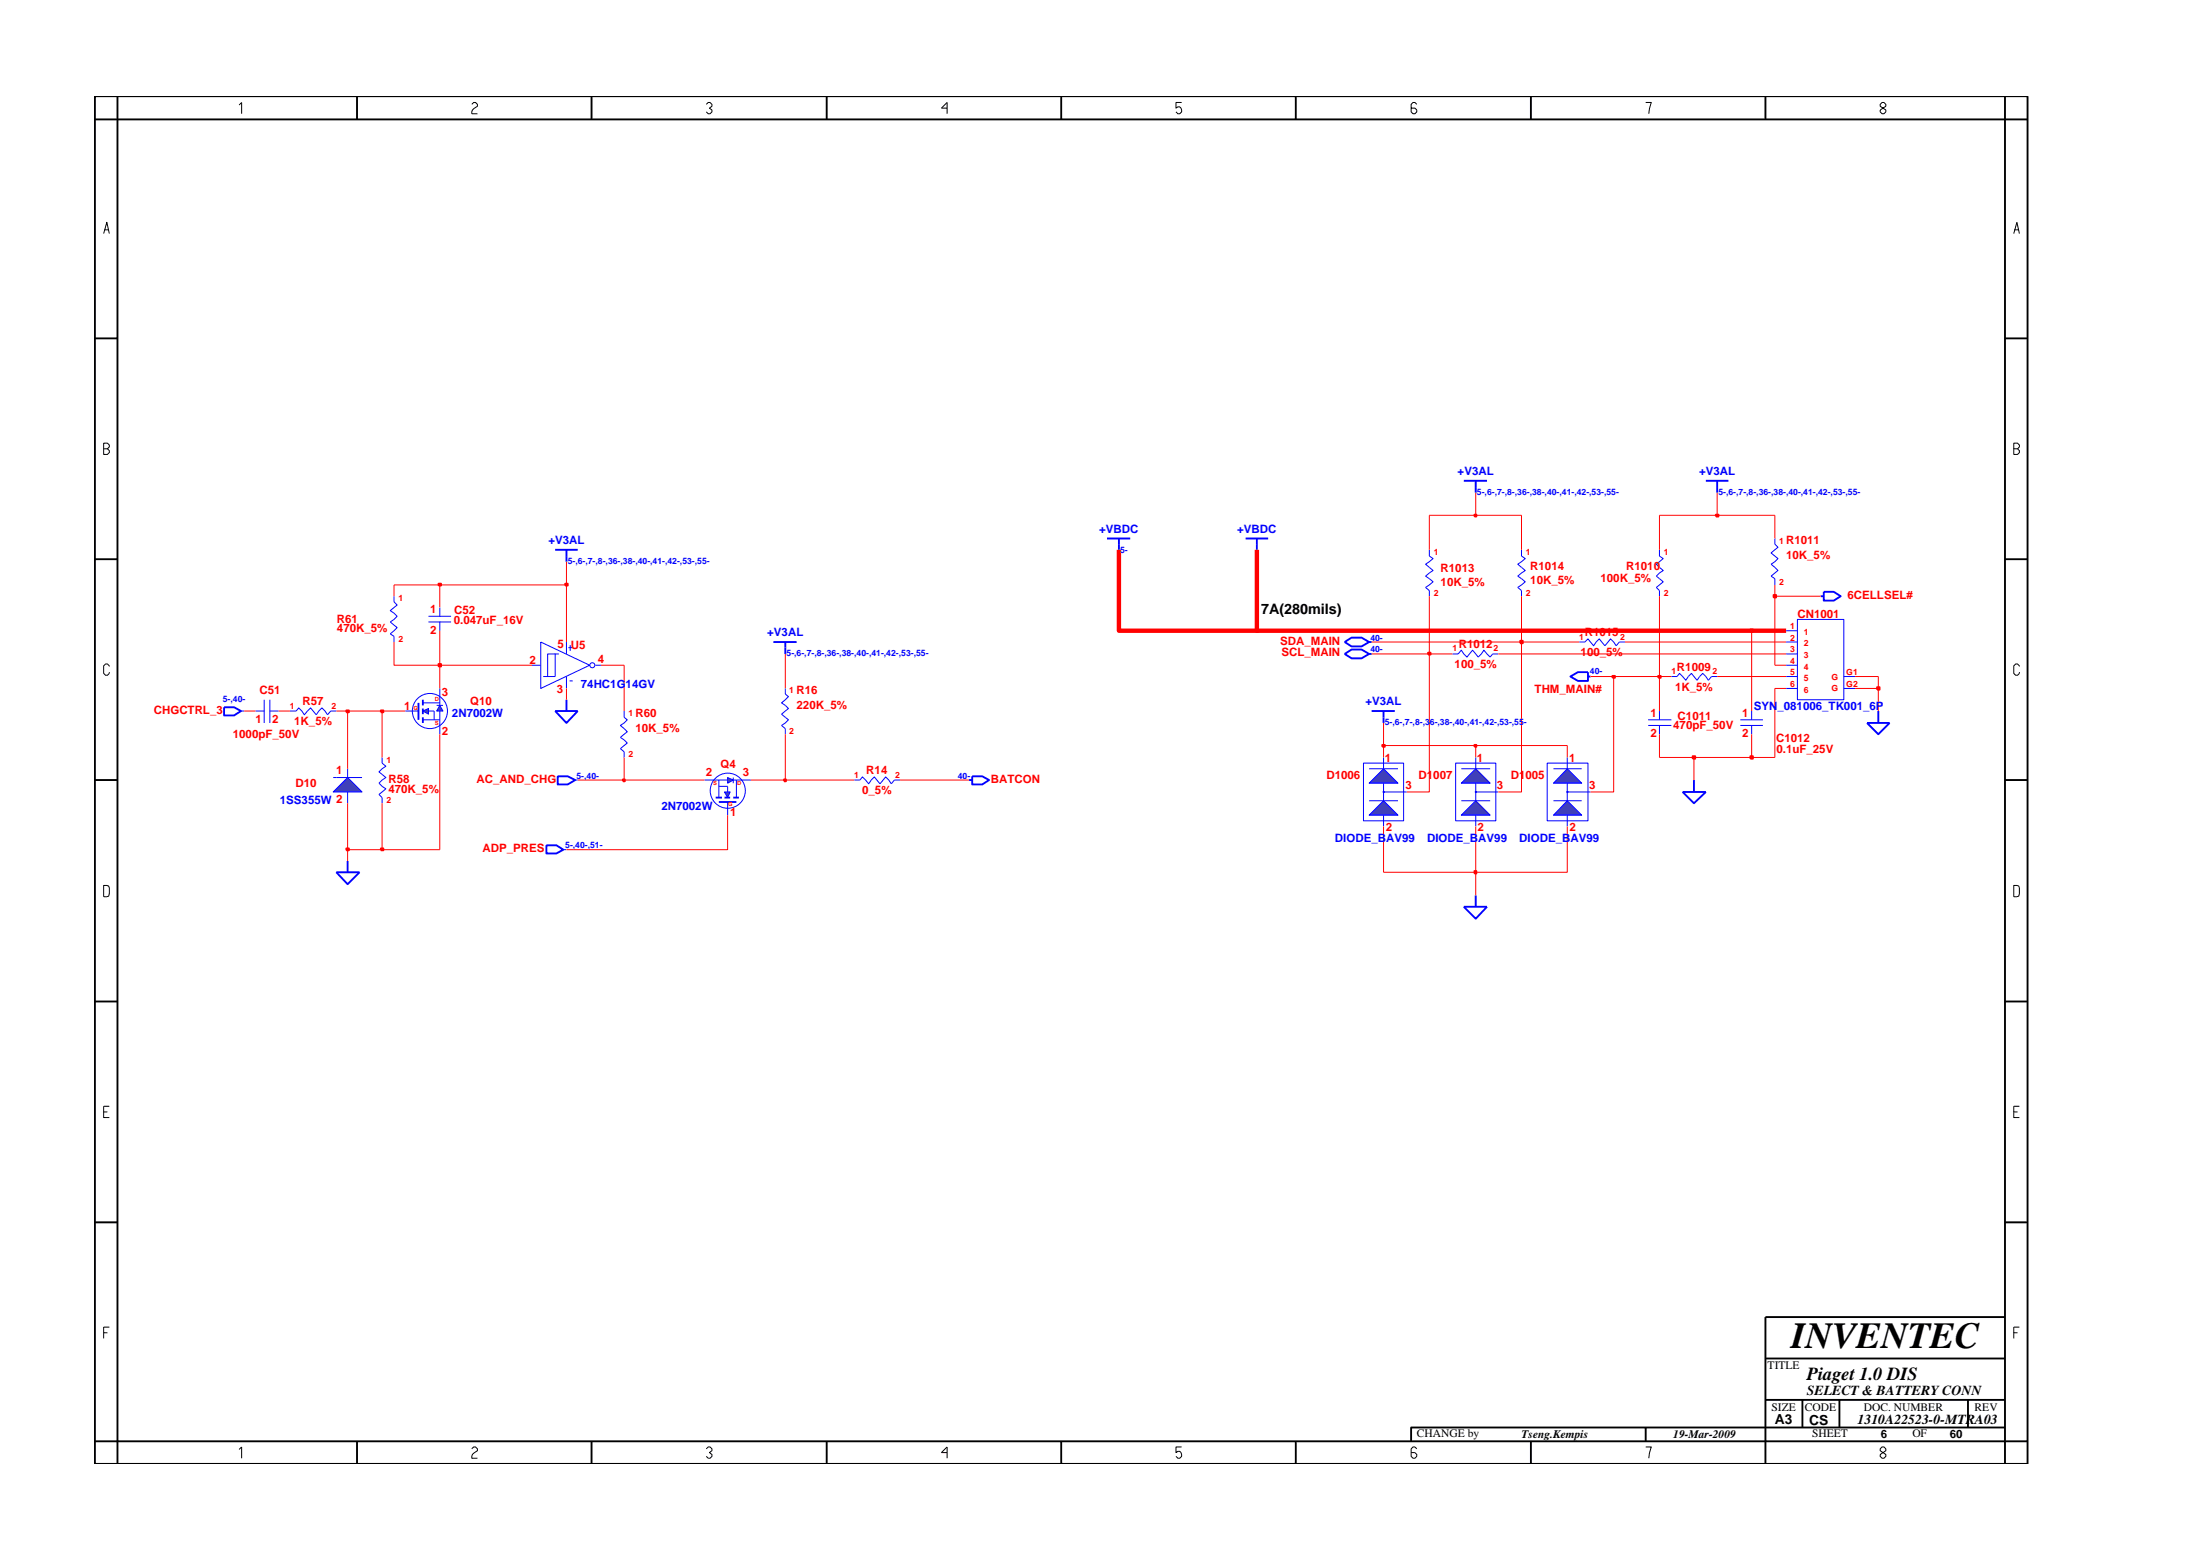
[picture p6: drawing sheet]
<svg xmlns="http://www.w3.org/2000/svg" width="297mm" height="210mm" viewBox="0 0 297 210" stroke-linecap="round" stroke-linejoin="round" font-family="sans-serif">
<path d="M115.3 105.3h.8l.3-.5 .9 1 .8-1 .7 1 .8-1 .7 1 .5-.5h.7" fill="none" stroke="#00f" stroke-width=".14"/>
<path d="M211.6 103.7l2 2h-3.9z" fill="#3c3cc8"/>
<path d="M209.7 103.7h3.9M211.6 103.7l2 2h-3.9zM211.6 102.2v1.5M211.6 105.7v1.2" fill="none" stroke="#00f" stroke-width=".14"/>
<path d="M211.6 108.1l2 1.9h-3.9z" fill="#3c3cc8"/>
<path d="M208.9 103h5.5v7.8h-5.5zM209.7 108.1h3.9M211.6 108.1l2 1.9h-3.9zM211.6 110v1.5M214.7 106.9h-3.1v1.2" fill="none" stroke="#00f" stroke-width=".14"/>
<circle cx="211.6" cy="106.9" r=".08" fill="#3c3cc8"/>
<circle cx="211.6" cy="106.9" r=".08" fill="none" stroke="#00f" stroke-width=".14"/>
<path d="M186.8 103.7l2 2h-3.9z" fill="#3c3cc8"/>
<path d="M184.9 103.7h3.9M186.8 103.7l2 2h-3.9zM186.8 102.2v1.5M186.8 105.7v1.2" fill="none" stroke="#00f" stroke-width=".14"/>
<path d="M186.8 108.1l2 1.9h-3.9z" fill="#3c3cc8"/>
<path d="M184.1 103h5.4v7.8h-5.4zM184.9 108.1h3.9M186.8 108.1l2 1.9h-3.9zM186.8 110v1.5M189.9 106.9h-3.1v1.2" fill="none" stroke="#00f" stroke-width=".14"/>
<circle cx="186.8" cy="106.9" r=".08" fill="#3c3cc8"/>
<circle cx="186.8" cy="106.9" r=".08" fill="none" stroke="#00f" stroke-width=".14"/>
<path d="M199.2 103.7l2 2h-3.9z" fill="#3c3cc8"/>
<path d="M197.3 103.7h3.9M199.2 103.7l2 2h-3.9zM199.2 102.2v1.5M199.2 105.7v1.2" fill="none" stroke="#00f" stroke-width=".14"/>
<path d="M199.2 108.1l2 1.9h-3.9z" fill="#3c3cc8"/>
<path d="M196.5 103h5.5v7.8h-5.5zM197.3 108.1h3.9M199.2 108.1l2 1.9h-3.9zM199.2 110v1.5M202.3 106.9h-3.1v1.2" fill="none" stroke="#00f" stroke-width=".14"/>
<circle cx="199.3" cy="106.9" r=".08" fill="#3c3cc8"/>
<g fill="none" stroke="#00f" stroke-width=".14">
<path d="M98.2 108.2v1.8"/>
<circle cx="199.3" cy="106.9" r=".08"/>
</g>
<path d="M197.6 64.9h3.2M199.2 64.9v1.6M246.2 79.9h1.4l.9 .6-.9 .6h-1.4zM245.8 80.5h.4M97.1 108.2h2.3" fill="none" stroke="#00f" stroke-width=".25"/>
<path d="M98.2 104.9l.8 .4-.8 .4z" fill="#3c3cc8"/>
<path d="M98.2 104.9l.8 .4-.8 .4zM99 104.9v.8" fill="none" stroke="#00f" stroke-width=".14"/>
<path d="M97.8 106.9h.8l-.4 .7z" fill="#3c3cc8"/>
<g fill="none" stroke="#00f" stroke-width=".14">
<path d="M224.1 74.2v.8l.5 .4-1 .7 1 .9-1 .8 1 .7-1 .8 .5 .4v.8M45 104.9h3.9M46.9 103.7v1.2M46.9 106.9v1.5M77.7 105.3h.3M95.1 105.3h3.1M97.1 106.1h1.1v.8M97.1 105.3v2.3M97.8 106.9h.8l-.4 .7zM99 105.3h2.4M99.4 105.3v2.3"/>
<circle cx="98.3" cy="106.7" r="2.37"/>
</g>
<path d="M75.3 104.8h1.4l1 .5-1 .6h-1.4zM96.6 107.6h.9M97.8 107.6h.8M99 107.6h.8" fill="none" stroke="#00f" stroke-width=".25"/>
<path d="M45 106.9l1.9-2 2 2z" fill="#3c3cc8"/>
<g fill="none" stroke="#00f" stroke-width=".14">
<path d="M193 74.2v.8l.5 .4-1 .7 1 .9-1 .8 1 .7-1 .8 .5 .4v.8M205.4 74.2v.8l.5 .4-1 .7 1 .9-1 .8 1 .7-1 .8 .5 .4v.8M239.6 72.7v.7l.5 .5-1 .7 1 .8-1 .7 1 .9-1 .8 .5 .3v.8M32.5 96h.5M34.5 96h1.2M35.7 94.4v3.2M36.4 96h1.2M36.4 94.4v3.2M39.1 96h.9l.3-.5 .8 1 .8-1 .8 1 .8-1 .7 1 .4-.5h.8M54.7 96h1.8M71.8 89.8h1.2M73 86.6l6.6 3.2-6.6 3.1z"/>
<path d="M75 88.3v3h-1.1M75.5 88.3h-1.6v3h-.6M76.5 86.6v1.7M76.5 91.3v1.6M76.7 87.4h.6M76.9 91.9h.4M77 87.1v.7M80.4 89.8h.7M84.3 96v.8l.4 .3-.9 .8 .9 .8-.9 .8 .9 .8-.9 .7 .5 .5v.7M106 92.9v.8l.5 .3-1 .9 1 .7-1 .8 1 .7-1 .8 .5 .4v.8M213.2 86.6h.8l.4-.4 .8 1 .7-1 .8 1 .8-1 .7 1 .4-.6h.8M222.5 97.1h3.2"/>
<path d="M222.5 97.9h3.2M224.1 96v1.1M224.1 97.9v1.2M225.7 91.3h.7l.4-.4 .8 .9 .8-.9 .7 .9 .8-.9 .8 .9 .4-.5h.7M235 97.1h3M235 97.9h3M236.5 96v1.1M236.5 97.9v1.2M45 106.9l1.9-2 2 2zM51.6 102.2v.8l.5 .4-.9 .8 .9 .7-.9 .8 .9 .8-.9 .7 .4 .4v.8M76.1 114.7h.4"/>
<circle cx="80" cy="89.8" r=".34"/>
</g>
<g fill="none" stroke="#00f" stroke-width=".25">
<path d="M75 74.2h3M76.5 74.2v1.6M168.2 72.7h3M169.7 72.7v1.5M230.3 64.9h3.1M231.8 64.9v1.6M30.3 95.4h1.3l.9 .6-.9 .5h-1.3zM56.5 94.9v2.2M75 96h3l-1.5 1.6zM76.5 94.4v1.6M181.6 88.3l.9-.6h1.3l1.1 .6-1.1 .5h-1.3zM184.9 88.3h.3"/>
<path d="M185.2 96h3.1M186.8 96v1.6M212 91.3l1-.6h1.4v1.2h-1.4zM214.4 91.3h.3M252.1 97.6h3l-1.5 1.5zM253.6 96v1.6M45.4 117.7h3.1l-1.6 1.6zM46.9 116.2v1.5M73.8 114.1h1.3l1 .6-1 .5h-1.3zM130.8 105.3h.5M131.3 104.8h1.3l.9 .5-.9 .6h-1.3zM227.2 106.9h3.1l-1.6 1.5z"/>
<path d="M228.7 105.3v1.6M197.6 122.4h3.2l-1.6 1.6zM199.2 120.8v1.6"/>
</g>
<path d="M59.4 95.2l.4 .8h-.8z" fill="#3c3cc8"/>
<path d="M59 95.2h.8M59.4 95.2l.4 .8h-.8z" fill="none" stroke="#00f" stroke-width=".14"/>
<path d="M57.1 96l.8-.4v.8z" fill="#3c3cc8"/>
<g fill="none" stroke="#00f" stroke-width=".14">
<path d="M53.2 80.5v.7l.4 .4-.9 .8 .9 .8-.9 .7 .9 .8-.9 .8 .5 .4v.7M57.1 94.9h2.3M57.1 96l.8-.4v.8zM57.1 97.1h2.3M57.9 83.2h3M57.9 83.9h3M57.9 96h.7v1.1M59.4 82v1.2M59.4 83.9v1.2M59.4 92.9v2.3M59.4 96v3.1M196.1 88.3h.8l.4-.6 .8 1 .7-1 .8 1 .7-1 .9 1 .3-.4h.8"/>
<path d="M241.2 86.6h1.5M241.2 89.8h1.5M241.2 92.9h1.5M241.2 88.3h1.5M241.2 85.1h1.5M241.2 91.3h1.5M242.7 83.6h6.2v10.8h-6.2zM248.9 92.9h1.6M248.9 91.3h1.6"/>
<circle cx="58" cy="96" r="2.37"/>
</g>
<path d="M149.5 72.7h3.1M151.1 72.7v1.5M57.1 94.4v.8M57.1 95.6v.8M57.1 96.8v.8M104.4 86.6h3.2M106 86.6v1.7M181.6 86.6l.9-.6h1.3l1.1 .6-1.1 .6h-1.3zM184.9 86.6h.3" fill="none" stroke="#00f" stroke-width=".25"/>
<path d="M186.8 111.5v6.2h12.4v3.1" fill="none" stroke="#f00" stroke-width=".14"/>
<path d="M199.1 117.5h.2v.4h-.2z" fill="#8e2323"/>
<path d="M199.1 117.5h.2v.4h-.2z" fill="none" stroke="#f00" stroke-width=".25"/>
<path d="M46.9 114.7v1.5M199.2 111.5v6.2h12.4v-6.2" fill="none" stroke="#f00" stroke-width=".14"/>
<path d="M46.8 114.5h.3v.3h-.3z" fill="#8e2323"/>
<path d="M46.8 114.5h.3v.3h-.3z" fill="none" stroke="#f00" stroke-width=".25"/>
<path d="M46.9 108.4v6.3h4.7" fill="none" stroke="#f00" stroke-width=".14"/>
<path d="M51.4 114.5h.4v.3h-.4z" fill="#8e2323"/>
<path d="M51.4 114.5h.4v.3h-.4z" fill="none" stroke="#f00" stroke-width=".25"/>
<path d="M59.4 99.1v15.6h-7.8v-6.3M193 88.3v18.6h-3.1M205.4 86.6v20.3h-3.1M217.9 91.3v15.6h-3.2M78 105.3h6.3M98.2 110v4.7h-21.7" fill="none" stroke="#f00" stroke-width=".14"/>
<path d="M84.1 105.2h.3v.2h-.3z" fill="#8e2323"/>
<path d="M84.1 105.2h.3v.2h-.3z" fill="none" stroke="#f00" stroke-width=".25"/>
<path d="M84.3 102.2v3.1h10.8M101.4 105.3h4.6" fill="none" stroke="#f00" stroke-width=".14"/>
<path d="M105.9 105.2h.2v.2h-.2z" fill="#8e2323"/>
<path d="M105.9 105.2h.2v.2h-.2z" fill="none" stroke="#f00" stroke-width=".25"/>
<path d="M46.9 96v7.7M51.6 96v6.2M106 99.1v6.2h9.3M224.1 99.1v3.1h4.6v3.1M121.5 105.3h9.3M186.8 100.6v1.6M199.2 100.6v1.6M211.6 100.6v1.6" fill="none" stroke="#f00" stroke-width=".14"/>
<path d="M228.5 102.1h.4v.3h-.4z" fill="#8e2323"/>
<path d="M228.5 102.1h.4v.3h-.4z" fill="none" stroke="#f00" stroke-width=".25"/>
<path d="M228.7 102.2h7.8" fill="none" stroke="#f00" stroke-width=".14"/>
<path d="M236.3 102.1h.4v.3h-.4z" fill="#8e2323"/>
<path d="M236.3 102.1h.4v.3h-.4z" fill="none" stroke="#f00" stroke-width=".25"/>
<path d="M239.6 92.9v9.3h-3.1v-3.1" fill="none" stroke="#f00" stroke-width=".14"/>
<path d="M186.6 100.5h.4v.3h-.4z" fill="#8e2323"/>
<path d="M186.6 100.5h.4v.3h-.4z" fill="none" stroke="#f00" stroke-width=".25"/>
<path d="M186.8 97.6v3h12.4" fill="none" stroke="#f00" stroke-width=".14"/>
<path d="M199.1 100.5h.2v.3h-.2z" fill="#8e2323"/>
<path d="M199.1 100.5h.2v.3h-.2z" fill="none" stroke="#f00" stroke-width=".25"/>
<path d="M33 96h1.5M37.6 96h1.5M45.4 96h1.5M199.2 100.6h12.4" fill="none" stroke="#f00" stroke-width=".14"/>
<path d="M46.8 95.9h.3v.2h-.3z" fill="#8e2323"/>
<path d="M46.8 95.9h.3v.2h-.3z" fill="none" stroke="#f00" stroke-width=".25"/>
<path d="M46.9 96h4.7" fill="none" stroke="#f00" stroke-width=".14"/>
<path d="M51.4 95.9h.4v.2h-.4z" fill="#8e2323"/>
<path d="M51.4 95.9h.4v.2h-.4z" fill="none" stroke="#f00" stroke-width=".25"/>
<path d="M51.6 96h3.1M59.4 89.8v3.1M76.5 92.9v1.5M84.3 89.8v6.2M106 88.3v4.6M224.1 91.3v4.7M236.5 85.1v10.9M239.6 92.9h1.6M250.5 92.9h3.1v3.1" fill="none" stroke="#f00" stroke-width=".14"/>
<path d="M253.4 92.7h.4v.4h-.4z" fill="#8e2323"/>
<path d="M253.4 92.7h.4v.4h-.4z" fill="none" stroke="#f00" stroke-width=".25"/>
<path d="M214.7 91.3h3.2M253.6 91.3v1.6" fill="none" stroke="#f00" stroke-width=".14"/>
<path d="M217.7 91.2h.3v.3h-.3z" fill="#8e2323"/>
<path d="M217.7 91.2h.3v.3h-.3z" fill="none" stroke="#f00" stroke-width=".25"/>
<path d="M217.9 91.3h6.2" fill="none" stroke="#f00" stroke-width=".14"/>
<path d="M223.9 91.2h.3v.3h-.3z" fill="#8e2323"/>
<path d="M223.9 91.2h.3v.3h-.3z" fill="none" stroke="#f00" stroke-width=".25"/>
<path d="M53.2 86.6v3.2h6.2M224.1 80.5v10.8h1.6M231.8 91.3h9.4M250.5 91.3h3.1" fill="none" stroke="#f00" stroke-width=".14"/>
<path d="M59.2 89.6h.3v.3h-.3z" fill="#8e2323"/>
<path d="M59.2 89.6h.3v.3h-.3z" fill="none" stroke="#f00" stroke-width=".25"/>
<path d="M59.4 85.1v4.7h12.4M81.1 89.8h3.2M185.2 88.3h7.8M239.6 80.5v9.3h1.6" fill="none" stroke="#f00" stroke-width=".14"/>
<path d="M192.8 88.1h.4v.2h-.4z" fill="#8e2323"/>
<path d="M192.8 88.1h.4v.2h-.4z" fill="none" stroke="#f00" stroke-width=".25"/>
<path d="M76.5 78.9v7.7M185.2 86.6h20.2M193 80.5v7.8h3.1M202.3 88.3h38.9" fill="none" stroke="#f00" stroke-width=".14"/>
<path d="M205.3 86.5h.3v.3h-.3z" fill="#8e2323"/>
<path d="M205.3 86.5h.3v.3h-.3z" fill="none" stroke="#f00" stroke-width=".25"/>
<path d="M205.4 80.5v6.1h7.8M219.4 86.6h21.8" fill="none" stroke="#f00" stroke-width=".14"/>
<path d="M151.1 74.2v10.9h18.6" fill="none" stroke="#f00" stroke-width=".59"/>
<path d="M169.5 84.9h.4v.4h-.4z" fill="#8e2323"/>
<path d="M169.5 84.9h.4v.4h-.4z" fill="none" stroke="#f00" stroke-width=".25"/>
<path d="M169.7 74.2v10.9h66.8" fill="none" stroke="#f00" stroke-width=".59"/>
<path d="M236.3 84.9h.4v.4h-.4z" fill="#8e2323"/>
<path d="M236.3 84.9h.4v.4h-.4z" fill="none" stroke="#f00" stroke-width=".25"/>
<path d="M236.5 85.1h4.7" fill="none" stroke="#f00" stroke-width=".59"/>
<path d="M53.2 78.9v1.6M59.4 78.9v3.1" fill="none" stroke="#f00" stroke-width=".14"/>
<path d="M239.5 80.3h.3v.3h-.3z" fill="#8e2323"/>
<path d="M239.5 80.3h.3v.3h-.3z" fill="none" stroke="#f00" stroke-width=".25"/>
<path d="M53.2 78.9h6.2M239.6 78.9v1.6h6.2" fill="none" stroke="#f00" stroke-width=".14"/>
<path d="M59.2 78.8h.3v.2h-.3z" fill="#8e2323"/>
<path d="M59.2 78.8h.3v.2h-.3z" fill="none" stroke="#f00" stroke-width=".25"/>
<path d="M59.4 78.9h17.1" fill="none" stroke="#f00" stroke-width=".14"/>
<path d="M76.3 78.8h.4v.2h-.4z" fill="#8e2323"/>
<path d="M76.3 78.8h.4v.2h-.4z" fill="none" stroke="#f00" stroke-width=".25"/>
<path d="M76.5 75.8v3.1M199.2 69.5h-6.2v4.7M205.4 69.5v4.7M224.1 69.5v4.7M239.6 69.5v3.2" fill="none" stroke="#f00" stroke-width=".14"/>
<path d="M199.1 69.5h.2v.2h-.2z" fill="#8e2323"/>
<path d="M199.1 69.5h.2v.2h-.2z" fill="none" stroke="#f00" stroke-width=".25"/>
<path d="M199.2 66.5v3h6.2M224.1 69.5h7.7" fill="none" stroke="#f00" stroke-width=".14"/>
<path d="M231.7 69.5h.3v.2h-.3z" fill="#8e2323"/>
<path d="M231.7 69.5h.3v.2h-.3z" fill="none" stroke="#f00" stroke-width=".25"/>
<path d="M231.8 66.5v3h7.8" fill="none" stroke="#f00" stroke-width=".14"/>
<g fill="none" stroke="#000" stroke-width=".25">
<path d="M12.8 13h261v184.6h-261zM15.9 13v184.6M48.2 13v3.1M79.9 13v3.1M111.6 13v3.1M143.3 13v3.1M174.9 13v3.1M206.7 13v3.1M238.4 13v3.1M270.7 13v184.6M273.8 16.1h-261M12.8 45.7h3.1"/>
<path d="M270.7 45.7h3.1M12.8 75.5h3.1M270.7 75.5h3.1M12.8 105.3h3.1M270.7 105.3h3.1M12.8 135.2h3.1M270.7 135.2h3.1M12.8 165h3.1M270.7 177.7h-32.3v19.9M270.7 165h3.1M48.2 194.5v3.1M79.9 194.5v3.1"/>
<path d="M111.6 194.5v3.1M143.3 194.5v3.1M174.9 194.5v3.1M206.7 194.5v3.1M222.2 192.6v1.9M238.4 183.3h32.3M238.4 188.9h32.3M243.4 188.9v3.7M248.4 188.9v3.7M265.7 188.9v3.7M270.7 192.6h-80.2v1.9M273.8 194.5h-261"/>
</g>
<g fill="none" stroke="#000" stroke-width=".14">
<path d="M32.3 14.2l.3-.4v1.6M63.7 14.1l.3-.3h.2l.3 .3v.2l-.7 .5-.1 .6h.8M95.4 14.1l.2-.3h.3l.2 .3v.2l-.3 .3 .3 .2v.3l-.2 .3h-.3l-.2-.3M127.9 14.6h-.8l.8-.8v1.6M159.5 13.8h-.7v.8l.2-.2a.5 .5 0 0 1 .5 .7l-.2 .3h-.3l-.2-.3M191.3 14.1l-.3-.3h-.2l-.3 .3v1l.3 .3h.2l.3-.3v-.3l-.3-.2h-.5M222.2 13.8h.8l-.4 1.6M253.9 14.1l.2-.3h.3l.2 .3v.2l-.7 .5v.3l.2 .3h.3l.2-.3v-.3l-.7-.5zM14 31.5l.4-1.5 .4 1.5M14.1 31h.6M272 31h.6M272.7 31.5l-.4-1.5-.4 1.5"/>
<path d="M14 59.8h.5l.3 .3v.2l-.3 .3 .3 .2v.3l-.3 .2h-.5zM271.9 59.8h.5l.3 .3v.2l-.3 .3 .3 .2v.3l-.3 .2h-.5zM14 60.6h.5M271.9 60.6h.5M14.8 89.9l-.3-.3h-.2l-.3 .3v1l.3 .2h.2l.3-.2v-.2M272.7 89.9l-.3-.3h-.3l-.2 .3v1l.2 .2h.3l.3-.2v-.2M14 119.5l.7 .1 .1 .2-.1 1.1-.7 .1zM271.9 119.5l.7 .1 .1 .2-.1 1.1-.7 .1zM14 150.1h.5M14.8 149.3h-.8v1.5h.8M271.9 150.1h.5M272.7 149.3h-.8v1.5h.8"/>
<path d="M14 179.9h.5M14.8 179.1h-.8v1.5M271.9 179.9h.5M272.7 179.1h-.8v1.5M32.3 195.6l.3-.3v1.5M63.7 195.5l.3-.2h.2l.3 .2v.3l-.5 .3-.3 .4v.3h.8M95.4 195.5l.2-.2h.3l.2 .2v.3l-.3 .2 .3 .3v.2l-.2 .3h-.3l-.2-.3M127.9 196h-.8l.8-.7v1.5M159.5 195.3h-.7v.7l.2-.1a.5 .5 0 0 1 .5 .6l-.2 .3h-.3l-.2-.3M191.3 195.5l-.3-.2h-.2l-.3 .2v1l.3 .3h.2l.3-.3v-.2l-.3-.3h-.5M222.2 195.3h.8l-.4 1.5M254.1 195.3l-.2 .2v.3l.7 .5v.2l-.2 .3h-.3l-.2-.3v-.2l.7-.5v-.3l-.2-.2z"/>
</g>
<text font-size="5" x="241.8" y="182">INVENTEC</text>
<text font-size="2.5" x="244" y="186.3">Piaget 1.0 DIS</text>
<g font-size="1.9">
<text x="170.3" y="82.9">7A(280mils)</text>
<text x="244" y="188.2">SELECT &amp; BATTERY CONN</text>
<text x="239.6" y="192.2">A3</text>
<text x="244.3" y="192.3">CS</text>
<text x="250.8" y="192.2">1310A22523-0-MTRA03</text>
</g>
<g font-size="1.6" fill="#00f">
<text x="196.8" y="64.1">+V3AL</text>
<text x="229.4" y="64.1">+V3AL</text>
<text x="148.4" y="71.9">+VBDC</text>
<text x="167" y="71.9">+VBDC</text>
<text x="74" y="73.4">+V3AL</text>
<text x="103.6" y="85.9">+V3AL</text>
<text x="78.4" y="92.9">74HC1G14GV</text>
<text x="184.4" y="95.2">+V3AL</text>
<text x="236.8" y="95.8">SYN_081006_TK001_6P</text>
<text x="61" y="96.8">2N7002W</text>
<text x="37.8" y="108.5">1SS355W 2</text>
<text x="89.3" y="109.3">2N7002W</text>
<text x="180.2" y="113.7">DIODE_BAV99</text>
<text x="192.7" y="113.7">DIODE_BAV99</text>
<text x="205.1" y="113.7">DIODE_BAV99</text>
</g>
<g font-size="1.6" fill="#f00">
<text x="194.5" y="77.2">R1013</text>
<text x="206.6" y="76.9">R1014</text>
<text x="219.6" y="77">R1010</text>
<text x="241.2" y="73.4">R1011</text>
<text x="241.2" y="75.4">10K_5%</text>
<text x="58.1" y="82.7">1</text>
<text x="61.3" y="82.8">C52</text>
<text x="194.5" y="79.1">10K_5%</text>
<text x="206.6" y="78.9">10K_5%</text>
<text x="216.1" y="78.5">100K_5%</text>
<text x="242.7" y="83.3">CN1001</text>
<text x="249.5" y="80.9">6CELLSEL#</text>
<text x="45.5" y="85.3">470K_5%</text>
<text x="45.5" y="84">R61</text>
<text x="58.1" y="85.5">2</text>
<text x="61.3" y="84.2">0.047uF_16V</text>
<text x="71.5" y="89.6">2</text>
<text x="75.3" y="87.4">5 U5</text>
<text x="80.7" y="89.5">4</text>
<text x="172.8" y="87.1">SDA_MAIN</text>
<text x="173" y="88.6">SCL_MAIN</text>
<text x="197" y="87.4">R1012</text>
<text x="213.4" y="88.6">100_5%</text>
<text x="214" y="85.9">R1015</text>
<text x="35" y="93.6">C51</text>
<text x="40.9" y="95.2">R57</text>
<text x="54.6" y="95.8">1</text>
<text x="59.6" y="93.9">3</text>
<text x="63.5" y="95.2">Q10</text>
<text x="75.2" y="93.5">3</text>
<text x="107.6" y="95.6">220K_5%</text>
<text x="107.6" y="93.7">R16</text>
<text x="196.4" y="90.2">100_5%</text>
<text x="207.2" y="93.5">THM_MAIN#</text>
<text x="226.2" y="93.2">1K_5%</text>
<text x="226.4" y="90.5">R1009</text>
<text x="20.8" y="96.4">CHGCTRL_3</text>
<text x="31.4" y="99.6">1000pF_50V</text>
<text x="34.5" y="97.6">1</text>
<text x="36.8" y="97.6">2</text>
<text x="39.7" y="97.9">1K_5%</text>
<text x="59.6" y="99.2">2</text>
<text x="85.8" y="98.7">10K_5%</text>
<text x="85.8" y="96.8">R60</text>
<text x="222.9" y="96.8">1</text>
<text x="222.9" y="99.5">2</text>
<text x="225.9" y="98.3">470pF_50V</text>
<text x="226.5" y="97.1">C1011</text>
<text x="235.2" y="96.8">1</text>
<text x="235.2" y="99.5">2</text>
<text x="239.8" y="100.2">C1012</text>
<text x="239.9" y="101.6">0.1uF_25V</text>
<text x="39.9" y="106.2">D10</text>
<text x="45.4" y="104.5">1</text>
<text x="52.4" y="105.7">R58</text>
<text x="52.4" y="107">470K_5%</text>
<text x="64.3" y="105.7">AC_AND_CHG</text>
<text x="95.3" y="104.7">2</text>
<text x="97.3" y="103.6">Q4</text>
<text x="100.3" y="104.7">3</text>
<text x="116.4" y="107.2">0_5%</text>
<text x="117" y="104.5">R14</text>
<text x="133.8" y="105.7">BATCON</text>
<text x="179.1" y="105.1">D1006</text>
<text x="187" y="102.8">1</text>
<text x="189.7" y="106.5">3</text>
<text x="191.5" y="105.1">D1007</text>
<text x="199.4" y="102.8">1</text>
<text x="202.1" y="106.5">3</text>
<text x="204" y="105.1">D1005</text>
<text x="211.8" y="102.8">1</text>
<text x="214.6" y="106.5">3</text>
<text x="98.6" y="110.2">1</text>
<text x="187.1" y="112.1">2</text>
<text x="199.5" y="112.1">2</text>
<text x="211.9" y="112.1">2</text>
<text x="65.1" y="115">ADP_PRES</text>
</g>
<g font-size="1.6">
<text x="238.7" y="184.8">TITLE</text>
<text x="239.2" y="190.4">SIZE</text>
<text x="243.7" y="190.4">CODE</text>
<text x="251.6" y="190.4">DOC. NUMBER</text>
<text x="266.6" y="190.4">REV</text>
<text x="191.3" y="193.9">CHANGE by</text>
<text x="205.4" y="194.1">Tseng.Kempis</text>
<text x="225.9" y="194.1">19-Mar-2009</text>
<text x="244.7" y="193.9">SHEET</text>
<text x="253.9" y="194.1">6</text>
<text x="258.2" y="193.9">OF</text>
<text x="263.3" y="194.1">60</text>
</g>
<g font-size="1.2" fill="#00f">
<text x="199.4" y="66.8">5-,6-,7-,8-,36-,38-,40-,41-,42-,53-,55-</text>
<text x="232" y="66.8">5-,6-,7-,8-,36-,38-,40-,41-,42-,53-,55-</text>
<text x="76.7" y="76.1">5-,6-,7-,8-,36-,38-,40-,41-,42-,53-,55-</text>
<text x="151.2" y="74.6">5-</text>
<text x="106.2" y="88.5">5-,6-,7-,8-,36-,38-,40-,41-,42-,53-,55-</text>
<text x="185" y="86.5">40-</text>
<text x="185" y="88">40-</text>
<text x="30.1" y="94.8">5-,40-</text>
<text x="214.7" y="91">40-</text>
<text x="187" y="97.8">5-,6-,7-,8-,36-,38-,40-,41-,42-,53-,55-</text>
<text x="77.8" y="105.1">5-,40-</text>
<text x="129.3" y="105.1">40-</text>
<text x="76.3" y="114.4">5-,40-,51-</text>
</g>
<g font-size="1.2" fill="#f00">
<text x="193.6" y="74.9">1</text>
<text x="206" y="74.9">1</text>
<text x="224.6" y="74.9">1</text>
<text x="240.2" y="73.4">1</text>
<text x="53.8" y="81.2">1</text>
<text x="193.6" y="80.5">2</text>
<text x="206" y="80.5">2</text>
<text x="224.6" y="80.5">2</text>
<text x="240.2" y="78.9">2</text>
<text x="53.8" y="86.6">2</text>
<text x="196.1" y="87.8">1</text>
<text x="201.6" y="87.8">2</text>
<text x="213.2" y="86.3">1</text>
<text x="218.8" y="86.3">2</text>
<text x="241.7" y="84.9">1</text>
<text x="241.7" y="86.5">2</text>
<text x="241.7" y="88">3</text>
<text x="241.7" y="89.6">4</text>
<text x="243.5" y="85.7">1</text>
<text x="243.5" y="87.2">2</text>
<text x="243.5" y="88.8">3</text>
<text x="39.1" y="95.6">1</text>
<text x="44.8" y="95.6">2</text>
<text x="106.5" y="93.5">1</text>
<text x="225.7" y="91">1</text>
<text x="231.2" y="91">2</text>
<text x="241.7" y="92.7">6</text>
<text x="241.7" y="91.1">5</text>
<text x="243.5" y="90.4">4</text>
<text x="243.5" y="91.9">5</text>
<text x="243.5" y="93.5">6</text>
<text x="247.3" y="91.7">G</text>
<text x="247.3" y="93.2">G</text>
<text x="249.3" y="91.1">G1</text>
<text x="249.3" y="92.7">G2</text>
<text x="84.9" y="96.7">1</text>
<text x="106.5" y="99.1">2</text>
<text x="52.2" y="102.9">1</text>
<text x="84.9" y="102.2">2</text>
<text x="115.3" y="104.9">1</text>
<text x="120.9" y="104.9">2</text>
<text x="52.2" y="108.4">2</text>
</g>
<g font-size=".8" fill="#f00">
<text x="55.8" y="95.8">G</text>
<text x="58.7" y="94.6">D</text>
<text x="58.7" y="97.9">S</text>
<text x="96.3" y="106">S</text>
<text x="99.5" y="106">D</text>
<text x="98.3" y="108.8">G</text>
</g>
</svg>
